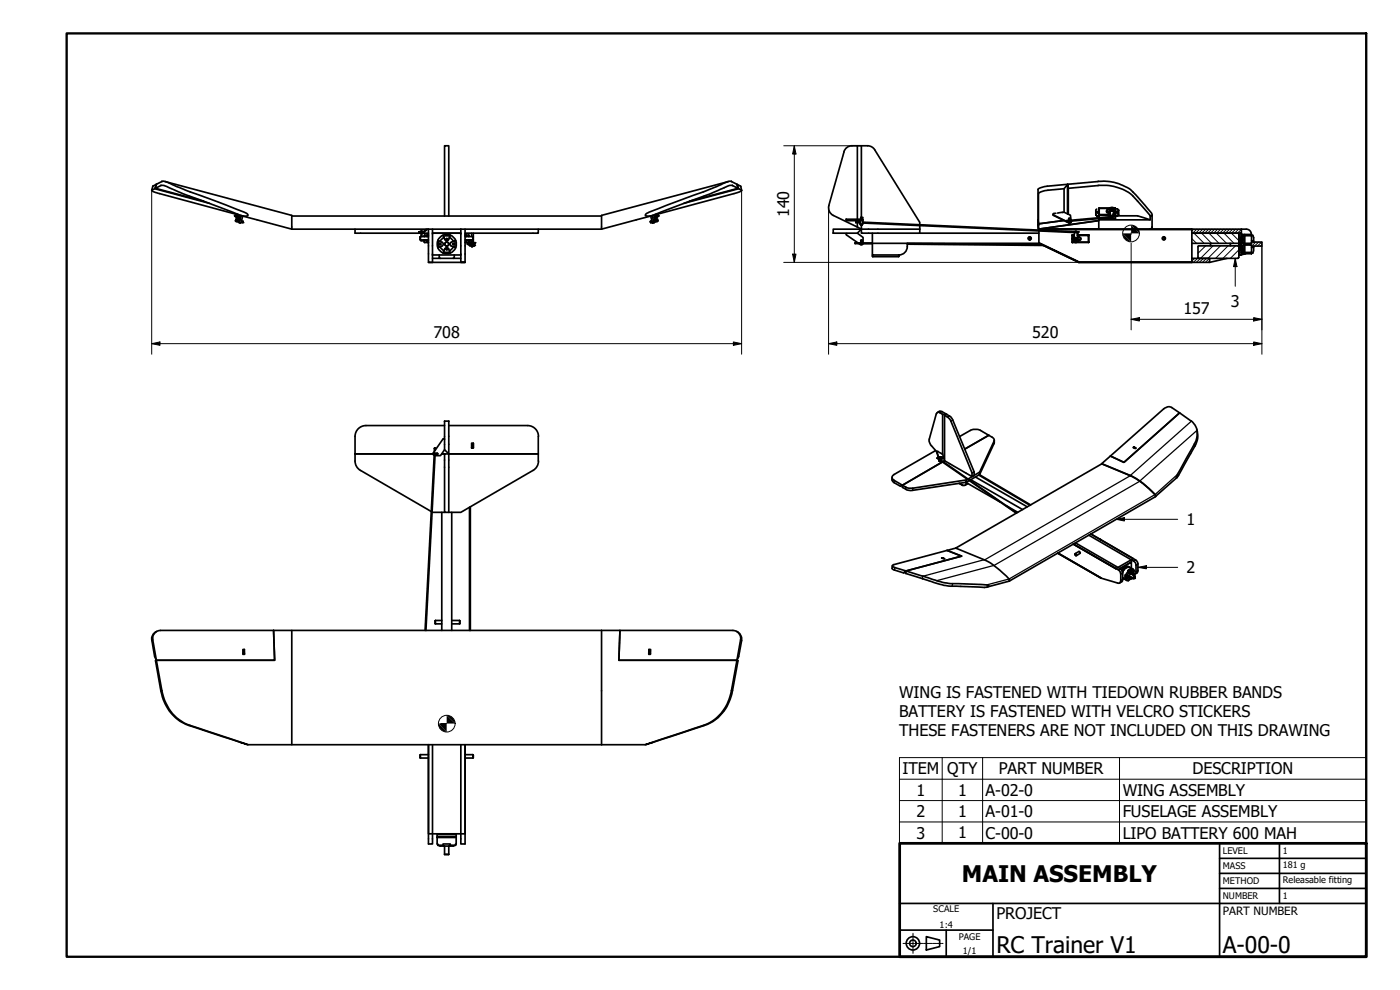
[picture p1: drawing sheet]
<svg xmlns="http://www.w3.org/2000/svg" width="420mm" height="297mm" viewBox="0 0 420 297" stroke-linecap="round" stroke-linejoin="round" font-family="sans-serif">
<!-- layer: Hatch (ISO) -->
<g fill="none" stroke="#000" stroke-width=".3">
<path d="M357.7 71.6l1.4 1.4M358.3 68.8l-.6 .5M358.3 70l3.1 3M358.5 77.5l-.8 .8M359.2 68.8l-1.3 1.2M359.4 77.5l-1.3 1.2M360 68.8l-1.2 1.2M361 68.8l-1.3 1.2M361.2 77.5l-1.3 1.2M361.8 73.8l-2.3 2.2M361.9 68.8l-1.3 1.2 3 3M362.1 77.5l-1.2 1.2"/>
<path d="M362.8 68.8l-1.3 1.2M362.8 70l3 3M363 77.5l-1.2 1.2M363 78.3l-.4 .4M363.7 68.8l-1.3 1.2M364 73.8l-5 4.9M364.6 68.8l-1.3 1.2M365.4 68.8l-1.2 1.2M366.3 73.8l-3.8 3.7M366.3 68.8l-1.2 1.2 3 3M367.3 68.8l-1.3 1.2M367.3 70l3 3"/>
<path d="M368.2 68.8l-1.3 1.2M368.6 73.8l-3.8 3.7M369.1 68.8l-1.3 1.2M370 68.8l-1.3 1.2M370.8 73.8l-3.8 3.7M370.8 68.8l-1.2 1.2 2.8 2.8M371.7 68.8l-1.2 1.2M371.8 76.2l.2 .3M371.8 75.8l.7 .7M371.8 75.4l.8 .7M371.8 74.4l.1 .1M371.8 71.3l.2 .3"/>
<path d="M371.8 70.9l.7 .7M371.8 70.4l.8 .8M371.8 74l.6 .5M371.8 72.6l.1 .2M371.8 75l-2.5 2.5M371.8 77.3l-.3 .2M371.9 74.9l.7 .7M371.9 70l.7 .7M372 73.8l.6 .5M372 71.9l.6 .6M372.1 73l.5 .2M372.3 74.9l.3 .3"/>
<path d="M372.4 71.9l.2 .2M372.4 73.8h.2M372.6 69.8l-.3 .2 .3 .2M372.6 68.8l-1.2 1.2M372.7 74.9l-.1 .2M372.8 70.3l-.2 .4M373.1 71l-.5 .6M373.1 73.7l-.5 .5M373.1 72.8l-.5 .5M373.1 71.9l-.5 .5M373.1 75.5l-.5 .4M373.7 70.3l-.4 .4"/>
<path d="M373.7 75.7l-.4 .4M373.8 73l-.5 .5M374.6 70.3l-.4 .4M374.6 73l-.4 .5M374.6 75.7l-.3 .4M375.5 70.3l-.3 .4M375.5 75.7l-.3 .4M376.2 72.4l-1.1 1.1M376.2 74.2h-.1M376.9 72.6l-1.3 1.3M377.8 72.6l-1.3 1.2M378.7 72.6l-1.3 1.2"/>
<path d="M378.7 73.5l-.4 .3"/>
</g>
<!-- layer: Visible (ISO) -->
<g fill="none" stroke="#000" stroke-width=".51">
<path d="M45.8 55.9h.1M45.8 55.9l-.3 1.2M46.4 56.6l-.8 .5a1.93 1.93 0 0 0 1.8 .9l23.8 6.4M46.7 56.5l1.6-.8a4 4 0 0 1 3 .9l3.7 1.6 17.3 6.5M46.9 55.3l-.2 1.2 14.5 3.9M46.9 55.3l1.7-.8a4.1 4.1 0 0 1 3.2 .9l21.5 8.3 1.1 .8a1.89 1.89 0 0 1-2.1 .2M46.9 55.3l-.5 1.3 16.5 4.4M46.9 55.3l-1.1 .6M49.5 54.5l38.1 10.1v4.2M218.6 54.5l-38.1 10.1v4.2M221.5 56.5l-1.7-.8a2.85 2.85 0 0 0-2.4 .6l-4.2 1.9-17.4 6.5M221.7 56.6l.9 .5a2.8 2.8 0 0 1-2.3 1l-23.4 6.3"/>
<path d="M222.6 57.1l-.3-1.2-1.1-.6 .5 1.3-16.5 4.4M255.7 43.7h4.7M255.7 43.7a2.51 2.51 0 0 0-2.4 1.9l-4.6 16.1M257.3 43.7v22.1M258.5 43.7v21.6M260.4 43.7l1.4 .5 .7 .7 13.5 21.8v.7M319.3 56.6l-5.2 .5a3.5 3.5 0 0 0-2.4 1v10.7M320.6 56.5l8.9-.8a13.6 13.6 0 0 1 12.8 5.7l2.9 3.3M70.4 64.7l.3 .1-.2 .1zM70.4 64.7l.6 .4M70.5 64.8h.1M70.7 64.7l.4 .1"/>
<path d="M70.7 64.8h.1M70.7 66.3h.2M70.7 66.2v.1M70.8 65.8l-.1 .5M70.8 65.8h.3M70.8 65.8h.1M71.1 65.8l-.2 .7 .9 .2M71.1 65.8h.3M71.1 65.7h.1M71.2 64.2l-.3 1.1h.3l.2-1M71.2 65.1l.5 .2M71.3 64.9l.6 .2-.5 1.2 .2-1.1"/>
<path d="M71.4 66.1v.2l.2-.1M71.4 64.4l.9 .3M71.7 65.9l.3 .1M71.8 66.7h.1M72 66h.1M72.3 64.7l15.3 4.1M72.4 64.7l-.6 2.2 .5 .1 .5-2.2M72.4 66.7l.4 .1M72.5 66.3l.4 .1M72.9 66.4l-.1 .4zM87.6 68.8h41M87.6 64.8h92.9"/>
<path d="M106.6 68.8v1.2h19.8M125.8 69.8h.1M125.7 69.6l.2 .2zM125.9 69.8h.5M126.2 71v1M126.2 72h2.4M126.2 71h2.4M126.4 69.5l-.7 .1M126.4 72v.2h.7v-.2M126.4 71v-1.7h.2v1.7M126.6 70h2M127.4 72v.8"/>
<path d="M127.4 70.5l-.1 .5M127.4 70.5v.5M127.4 70.5h1.2M127.4 72.8h1.2M128 68.8l-.9 .7h-.5M128.1 70.7l.2-.2zM128.1 72.1l-.8-.1 .1 .8M128.1 70.7v.3M128.1 72v.6M128.3 72v.8l-.2-.2h.5M128.3 68.8l-1.2 1h-.5M128.6 68.8v9.9h1.2v-9.9"/>
<path d="M128.6 68.8h9.7M128.6 70.7h-.3v.3M129.8 70h8.5M129.8 77.5h8.5M131.4 72.1l1.5 .7 .1 .4-.1 .5-1.5 .6M131.4 74.3l.8 1.1 .8 .5M131.4 72.1l-.2 1.4 .2 .8M131.4 72.1a2.89 2.89 0 0 1 3.8-1.5 2.89 2.89 0 0 1 1.6 3.7 2.89 2.89 0 0 1-3.8 1.6M131.8 72.3l-.2 1.1 .2 .8M131.8 76.5v.8M131.8 77.2l.2 .3M132.1 74l.5 .7 .7 .5"/>
<path d="M133 70.6l.2 .7M133.1 75.6l1.2 .1 .7-.1M133.1 70.9l.8-.2 1.1 .2M133.2 71.3l.3 .6M133.3 71.3l-.7 .4-.5 .7M133.4 64.8v-21.1h1.3v21.1M133.5 74.7l-.5 1.2M133.5 71.9l.6 .3 .5-.3M133.5 74.7l.6-.4 .5 .4M134.6 74.7l.5 1.2M134.9 71.3l-.3 .6M134.9 71.3l.7 .4 .4 .7"/>
<path d="M135.1 70.6l-.2 .7M136 72.4l-.8 .4-.1 .4 .1 .5 .8 .3M136 74l.7 .3M136 74l-.4 .7-.7 .5M136.3 77.2l-.3 .3M136.3 76.5v.8M136.4 72.3l.2 .7-.2 1.2M136.7 72.1l-.7 .3M138.3 76.4l-8.5 .1M138.3 68.8h1.3v9.9M138.3 68.8v9.9h1.3h-11M139.6 70.7h.4l-.2-.2v.5"/>
<path d="M139.6 68.8h40.9M139.6 72h2.3M139.6 71h2.3M139.6 70.5h1.1M139.6 72.8h1.1M139.8 72.8h.1M139.8 72v.6h-.2M140 72.1l.8-.1v.6M140 70.7v.3M140 72v.6M140.3 73.2v.1M140.3 73.3h.2"/>
<path d="M140.3 72.8v.4M140.3 72.8h.1M140.5 73.4h.1M140.5 72.8v.5M140.5 73.4h.4M140.7 70.5l.1 .5M140.7 70.5v.5M140.7 72v.8M140.8 72.6l.7 .1M140.8 72.6l-.1 .2M140.9 73.1l.1-.3 .2 .3M141 73.5h.5"/>
<path d="M141 72v.2h.5M141.2 73.5v-.5l-.3-.1v.8l.6 .1M141.5 72v2h.3v-2M141.5 70v1M141.5 73.4h-.3M141.8 73.8h.4M141.9 71v1M141.9 71l.1 .1M142 71.9v1.6h-.2l.6 .1M142 70l-.1 2M142 73.2h.5M142 72.8h.5"/>
<path d="M142.2 73.6h.1M142.2 73.6l.2 .1zM142.5 72.8v.4zM161.5 68.8v1.2h-21.9M195.2 66.4l.1 .4zM195.6 66.3l-.4 .1M195.7 64.7l.6 2.2-.5 .1-.5-2.2M195.8 64.7l-15.3 4.1M195.8 66.7l-.5 .1M196.5 65.9l-.4 .1M196.7 65.8h.3l.2 .7M196.7 64.4l-.9 .3"/>
<path d="M196.8 66.1l-.1 .2-.2-.1M196.8 64.9l-.5 .1 .4 1.3-.2-1.1M196.9 64.2l.3 1.1h-.2l-.3-1M196.9 65.1l-.4 .2M197 65.7h.1M197.2 66.5l-.9 .2M197.3 65.8h-.2M197.3 65.8h.1M197.4 65.8v.5h-.2M197.4 64.7l.3 .1-.2 .1zM197.4 64.7l-.4 .1M197.4 64.8h.1"/>
<path d="M197.5 66.2v.1M197.7 64.7v.2l-.6 .2M206.9 60.4l14.6-3.9-.3-1.2-1.7-.8a4.1 4.1 0 0 0-3.2 .9l-21.5 8.3-1.1 .8a1.89 1.89 0 0 0 2.1 .2M248.8 61.7a2.51 2.51 0 0 0 1.3 2.9l7.2 3.5M250.1 68.8h8.4l-1.2 1.2h-7.2zM253.9 65.8h5.1v.4h-5.1zM253.9 65.8h.1M254 70.5l3.5 2.4M254.2 70l-.3 .2 .1 .2M256.7 72.8v.3M256.7 73.1h1.5M256.7 72.8l1.5 .1"/>
<path d="M256.9 66.5v.3M256.9 66.8l1.3 .1M257.3 70l1.7 1.2v1.7M257.3 66.2v.3M257.3 66.8v1.3M258.1 66.6v.6h.8M258.1 66.6l-1.2-.1v.3M258.2 66.2l-.1 .4M258.3 67.2v.3h.5M258.3 65.3h.4zM258.3 65.3v.5M258.4 72.9v.2l-.1-.1"/>
<path d="M258.4 72.8l-.1 .1M258.4 73.1h.1M258.5 72.8h-.1M258.5 68.8h17.5v1.2h-17.5zM258.5 67.5v1.3l-1.2-.7M258.6 72.8h.1M258.6 73.1h.1M258.6 73.1h-.2l.2 .1M258.6 72.8h-.2h.2M258.6 72.8l.1 .2M258.7 65.3v.5M258.8 67.2v.3"/>
<path d="M258.8 67.5h-.1M258.9 66.2v.4M258.9 66.7l63.6 2.9-.2 2a.6 .6 0 0 0 .6 .6 .6 .6 0 0 0 .6-.6l-.2-1.8M258.9 66.7v.2M258.9 72.9h2.9M258.9 66.9v.3M258.9 73.1h2.9M258.9 66.9l63.6 2.9M258.9 67.2h.1M259 73.1l-.4 .4-.8-.4M261.8 73v3.5h8M261.8 73h50"/>
<path d="M261.8 70v3M261.8 76.5l.1 .5M261.9 76.5v.5M269.7 76.5v.5M269.8 76.5l-.1 .5h-7.8M272.3 73.3l40.9 .3M276 70h35.8M276 67.7v1.1M311.5 66l.2 1.2 7.6-1M311.8 69.3v3.7l12 5.7M311.8 69v-.2h62.2a1.5 1.5 0 0 1 1.5 1.5M311.9 72.9l11.9 5.7z"/>
<path d="M312.7 73.4l-40.4-.4a2.72 2.72 0 0 1-2.5 3.5M316 64.3l.2 .3 4.6 2.3h.6l.1-.6M316.9 64l-.8 .1v.3l4.7 2.4 .6-.1 .1-.4M317.4 63.9a4.4 4.4 0 0 1 3.8 .7l.2 1.5M319.3 63.7v-7.1l1.1-1.3v8.9v-8.9l.2 1.2v7.7M320 66.2v.2zM320 66.2h.1M320 66.2v.2M320.6 66.2h-.6M320.7 65.7h.4M320.7 66l.2 .3h.3v-.3M320.8 65.8v-.3h.3v.3"/>
<path d="M320.9 65.8v-.3l.1 .3M320.9 65.9v.3zM320.9 65.9h.1M320.9 66.2h.2zM321.1 65.8v.1M321.1 65.8l.1 .2M321.1 66.2h.1M321.4 66.1v.2M321.4 66.1a.4 .4 0 0 0-.6-.3 .4 .4 0 0 0-.1 .6h-.7M321.4 66.3a.38 .38 0 0 1-.4 .4 .38 .38 0 0 1-.4-.3M321.8 70.7l.1-.2zM321.8 72.6l.1 .2z"/>
<path d="M321.8 70.7l.1 2.1M321.8 70.5h.6M321.9 72.2v.4h.5M322.3 70.8a.98 .98 0 0 0 0 1.6 .98 .98 0 0 0 1.5-.4M322.3 70.7a1.11 1.11 0 0 0-.2 1.7 1.11 1.11 0 0 0 1.8-.3M322.4 70.5h-.6v.2M322.4 70.7h-.5v.5M322.9 69.6v.2M322.9 69.5l.7 .1-.1 .2M322.9 69.8h.6M323.2 69.6l-.4-.3-.3 .3M323.3 70.5h3.5"/>
<path d="M323.3 70.5h3.5v2.1M323.4 70.8l.4 .5a.41 .41 0 0 1 .6 .4 .41 .41 0 0 1-.6 .3M323.6 69.6v.2zM323.6 69.8h-.1M323.8 71.3a.35 .35 0 0 1 .5 .3 .35 .35 0 0 1-.5 .4M323.9 71.2l-.5-.5h3.2v1.9h-3.2M326.8 72.6h.1M326.6 70.5l.2 .2zM326.8 72.6l-4.9 .2M329.1 63.6l.4-.1v.4h-.3zM329.1 63.7l.1-.2 .4 .2M329.1 62.7l-.2 .3v1.4"/>
<path d="M329.2 64.8l-.3-.4 .3 .4M329.2 64.8h.7v.5M329.2 64.8h.1M329.2 64.8h.7M329.8 66.2l-18.1 2.6-.2-1.3M329.8 62.5l.1-.1zM329.8 64.4l.1 .2zM329.8 62.5l.1 2.3M329.8 64.8v.5M329.9 65.6h4.7M329.9 62.4h3.2M332.1 63.3l.1 .5 .5 .1"/>
<path d="M332.7 62.8a.5 .5 0 0 0-.6 .5 .5 .5 0 0 0 .6 .4v.2M332.7 63.9l.5 .5M332.8 62.9a.95 .95 0 0 1 1.5-.4 .95 .95 0 0 1-.1 1.6M332.8 62.9a1.04 1.04 0 0 1 1.6-.5 1.04 1.04 0 0 1 .1 1.7l-.4 .1M332.8 62.9a.38 .38 0 0 0-.6 .3 .38 .38 0 0 0 .6 .3M332.9 62.5h-3v1.9h3.3M333.1 63v.4M333.2 64.1l-.4-.6 .4 .7M333.2 64.4h.1M333.2 64.6h-3.3v.2M333.3 64.9l.2 .4h.4l.2-.4M333.3 65l.2 .3h.4l.2-.3"/>
<path d="M333.3 65l-11.9 1.1M333.4 65.3l-12 1M334.1 64.6l.2-1.6a.64 .64 0 0 0-.6-.6 .64 .64 0 0 0-.6 .6l.2 2M334.1 64.9v.1M334.1 64.6h.5v.2M334.2 64.4h-.1M334.3 62.4h.3M334.3 63v.4M334.3 63.1l-.2 1.5M334.4 64.9l.1-.3-.9 .2 .1 .3 .1-.2M334.4 64.6v.3M334.4 64.9h-.6"/>
<path d="M334.5 62.5h.1v.3M334.6 62.4l.2 .1zM334.6 63.9l-.4 .5M334.6 63.9v.5h-.4M334.6 64.8h.7M334.8 62.5l-.2 2.3M334.8 63.5l-.2 .4M334.8 64.8l-.2 .8M334.8 62.7h.5l.3 .2M335 63.7l.2-.2 .3 .2M335.3 64.8h-.7v.8M335.5 64.6l5.9 .2 3.8 1.2"/>
<path d="M335.6 62.9v1.6zM335.6 64.5l-.3 .3M335.7 64.4l-.4 .4M345.2 64.7a.37 .37 0 0 0 .6 .1 .37 .37 0 0 0-.1-.6l-2.1-2.6a21.7 21.7 0 0 0-5.3-5.4 14.1 14.1 0 0 0-8.8-1.7l-15.6 1.4a3.1 3.1 0 0 0-2.4 1v10.6M345.2 64.7v1.3h-15.4M345.8 68.1l-.2 .4-.4 .2M345.8 64.6v3.7l-.6 .5 12.5 .1h-45.9l18-.1v-3.2M357.7 77.5h5.3v1.2h-39.2M357.7 68.8v9.9h-33.9M359.5 77.3v-3.3l.3-.2h11.7l.2 .2 .1 3.3M359.5 77.2l.3 .3M359.8 77.5h11.7"/>
<path d="M363.3 73v.8M368.2 77.5l-5.2 1.2M369.2 73l.1 .8M371.7 77.2l-.2 .3M371.8 74.9h.8v1.6h-.8zM371.8 70h.8v1.6h-.8zM371.8 73.8h.8v.7h-.8zM371.8 71.9h.8v.9h-.8zM371.8 73v.8M372 73h.6v.5h-.5zM372.4 76.5l-.6 .1M372.6 68.8v1.2h-14.9h14.1v3h-14.1"/>
<path d="M372.6 71.9h.5v1.1h.4v.5h-.4v1h-.5zM372.6 74.9h.5v.8h.4v.4h-.7l-.2-.2zM372.6 71.6v.3M372.6 74.5v.4M372.8 70.3h.7v.4h-.4v.9h-.5v-1zM373.1 71.6v.3M373.1 74.5v.4M373.5 75.7h2.1v.4h-2zM373.5 70.7v2.3M373.5 73.5v2.2M373.6 70.3h2v.4h-2.1zM373.9 76.1l-1.3 .3"/>
<path d="M375.6 70.7v1.5M375.6 74.2v1.5M375.6 70.6h.4l.2 1.6M376.2 72.6l2.5 .1v1.1h-2.5M376.2 72.6v-.4h-.6v.8h-2.1v.5h2.1v.7h.6v-.3M376.2 74.2l-.2 1.7h-.4M376.2 72.6h.1M376.3 73.9h-.1M106.6 136.2h23.3M109.8 127.7h23.6M109.8 127.7a3.3 3.3 0 0 0-3.2 3.3v7.9l.4 1.1 .7 .8 21.7 12.7M130.1 135.9l-.1 .5 .5 .2"/>
<path d="M130.3 136.7l-2.7 52.5M130.4 134.5h.2M130.4 134.5v.9M130.5 134.5h.1M130.4 134.5h.1M130.6 136.7l-2.8 52.5M130.6 134.5v.6M131.1 136.2h.2M132.6 136.2h.8M133 131.7l-3 4.2M133 131.7l.3-.1 .1 .2M133.4 134.9l-1.2 1.8h-1.8"/>
<path d="M133.4 126.4h1.3v9.8l-1.3-1.3zM133.4 136.2h1.3v17.5h-1.3zM134.7 127.7h23.6a3.3 3.3 0 0 1 3.3 3.3M134.7 136.2h26.8M141.5 134.2h.5v.2M141.5 133h.5v1.4h-.5zM142 133v1.2M161.5 130.9v7.5M161.6 138.3l-.4 1.7-1.2 1.1-21.7 12.6h-3.6M280.8 135.2l-12.4 7.2a.94 .94 0 0 0-.7 .8 .94 .94 0 0 0 .7 .9l3.7 2.2 1.8 .2 16.4-2.7M281.1 135.5l.7 2.3h.5M281.3 123.8l1-.4 1.8 .9"/>
<path d="M281.4 137.4l.4 .5M281.4 137.4l-.2 .1M281.4 137.4l.3 .2M281.7 135.6l-.5-.2 .5 2.1 .4 .2 1-.6-.2-.8-1-.6M281.8 137.8l.1 .6 .4-.2M281.9 138.4h.4M281.9 137.4h.3M281.9 137.1v.4M282 137.1h.1M282 137.1h.2zM282.1 138.1h.1M282.2 138.2l22.8 15.8"/>
<path d="M282.2 137.1v.4M282.3 138h.1M282.3 138l22.8 15.9M282.3 137.3h.2M282.3 137.8l-.1 .4M282.9 124.3l-1.2-.6-.7 .5-2.2 7.8 .5 1.5 1.8 2.1M282.9 124.3h1.2M282.9 124.3v12M282.9 137.5l.6 .2M283.1 137.1v.2l-.8 .5M283.5 124.6l1 .7 .9 1.1 6.3 15.5v1.1l-8.2-4.8M283.5 138.2l-.5 .3"/>
<path d="M284.1 124.3l-.6 .3v13.6M284.1 124.3l1.3 .8 .5 .9 6.5 15.6v1.1l-.7 .3M296.7 130.6l-2.4-1.5a3.8 3.8 0 0 0-3.1 0l-3.2 1.9M296.7 130.6l1.3 .8 .4 .8-4.4 9.5-3.5 2M296.7 130.6l-7.1 4.1M298.4 132.1l-.1 1-4.3 9.3M330.6 139.2l8.6 3.5M330.6 139.2l-43.8 25.3M333.2 136.8l16-14.1a2.08 2.08 0 0 1 2.5-.4l2.3 1.6-16.7 14.8zM340.3 134.1l-.3 .2 .7 .3 .2-.2-.6-.3 .1 .2M340.3 134.2l.6 .3M359.2 128.8a6.5 6.5 0 0 1-1.3 6.2l-4.3 7.9-.6 .5 .3-1 5.2-9.2a5.2 5.2 0 0 0-1-6.8l-3.5-2.5-16.7 14.8-4.1-1.9-2.6 2.3"/>
<path d="M129.7 153.6l3.7 .1M132.6 153.7v35.5M135.6 153.7v35.5M140.9 152.2v37M141.2 152.1v37.1M267.7 143.2v.9l.3 .4 2.3 1.4 12.5-7.3-12 7v.6l1.3 .8 1.5 .2 16.4-2.5v-.7M287.8 145l1.1 .6M287.9 145l.9 .5M288.8 145.5l.2 .1M289.8 144.7l10.4 6M289.9 144.8a.73 .73 0 0 1-.3 .8 .73 .73 0 0 1-.8-.1M290.4 145l-.8 .6"/>
<path d="M290.9 144.2l-.9 .5M291.3 143.9l15.6 9M292.4 141.6l-.7 .3M292.7 143.1l15.6 9M293.8 142.5l15.3 9.1M293.9 142.4l15.4 9.1M294 142.4l-3 1.7M294 141.7v.7M301.9 151.7l3.5 2M339.2 142.7a21.9 21.9 0 0 1 7.6 6.1l-43.9 25.6M339.2 142.7a22.3 22.3 0 0 1 7.6 6.1M353.2 143.3l-6.4 5.7"/>
<path d="M267.8 169.8l-.1 .7 .5 .5 2.9 .9M282.8 167.4h-.2l.9 .2-.7-.1M286.8 164.5l-18.8 5-.2 .3 .7 .5 8.5 2.6a35.9 35.9 0 0 0 8.9 2.2l8.5 .3 2.3 .3a.91 .91 0 0 1-1.2 .6l-5.3-.3a28.9 28.9 0 0 1-12.3-2l-6.1-1.9 .1-.8 16.7-4.4-4.4-1.8 4.4 1.8-16.7 4.4-.8 .6 .7-.2M286.8 164.5l8.5 3.4a25.1 25.1 0 0 1 7.7 6.1l-.1 .4M302.9 174.4l-6.7 1.7M303 174.1l-.2 .3M317.5 165.9l13 7.6-13.1-7.5 13.1 7.5 4.9 1.4h.6l.4-.7v-1.9l-.3-.9-.4-.4-13.6-7.8 12.8 7.4 5.2-3-12.8-7.4 13.7 7.9 .5 .9v2.4l-.3 .5-.6 .4M322.1 163.2l12.8 7.4M322.6 166.4l.2-.3 .3 .4-.1 .2h-.2M322.7 162.9l13.8 8 .4 .8v2.3l-.2 .5-.7 .4M322.7 166.1l1.1-.6 .4 .4-1.2 .8M326.8 160.6l13.6 7.9 .5 .9v2.4l-.5 .5"/>
<path d="M330.1 161.8l.4 .2-.2-.2M337.1 173.5l1.1 .7M337.1 173.5l-.2 .2 .3-.1M337.6 170l-1 1.1M337.7 173.7l.2 .1M337.8 172.6l.1 .9M337.9 172.6l-.2-.1v1.2M337.9 172.6l.9 .1-.1 .5-.4 .3M337.9 173.8l.6 .4 .4-.4M338.3 172.6l-.5 .5M338.3 173.5l.6 .3M338.3 173.5l-.4 .3"/>
<path d="M338.5 172.8l-.7 .5M338.5 172.6l-.2 .5-.6 .6M338.6 171.3l-.7 1.3M338.6 171.3l.3 .4M338.8 171.1l-.2 .1M338.9 170.2a1.46 1.46 0 0 0-2.2 .9M338.9 171.7l-.6 .9M339 171.1l-.2 .6M339 170.2a1.93 1.93 0 0 0-2.1 1.4l.5-.8 .6-.5M339 170.2a1.81 1.81 0 0 0-2.1 1.3M339 170.2l1.1 .6M339.1 173l1.1 .6"/>
<path d="M339.2 170.9l-.1 .9M339.3 173.1l.1 .3M339.3 173.1l-.2 .1-.2 .6M339.4 170.9l-.4 1M339.4 170.9l-.8 .4M339.4 173.4l-.5 .4M339.4 173.4l.1 .1M339.5 170.6l-.7 .3-.3 .3 .1 .1M339.5 173.5l-.8 .5M339.5 170.6l-.1 .3M339.5 170.6l.2 .1M339.5 173.5l.2 .2"/>
<path d="M339.5 172.2l1.1 .6M339.5 168v.6l-3.4 2 3.4-2v1.9M339.5 173.2l.2 .2M339.7 171.2l-.4 .8h-.3l-.1-.3M339.7 170.7l.6 .3-.1 .6M339.7 171.2l.5 .4M339.7 170.7v.5M339.7 173.4v.3M339.7 173.3v.1M339.9 173.4l-.2 .3M340 172.3h.2M340.1 171.6l-.1 .7"/>
<path d="M340.2 171.6l-.5 .7h.3M340.2 172.5v.1M340.2 172.3l.2 .1M340.3 173l.1-.1a.29 .29 0 0 1 .2 .4 .29 .29 0 0 1-.4 .1zM340.3 171.4l-.1 .9M340.4 172.4l-.4 .1M340.4 172.4l-.1 .2M340.7 173.1v-.1a.37 .37 0 0 0-.5 .1 .37 .37 0 0 0 .1 .5l.1-.1M46.5 189.9l.7-.6 .9-.1h34l.3 8.9-35.7 .1 1.6 9a13.3 13.3 0 0 0 10.6 11.2l15.5 5-14.6-4.8a14.6 14.6 0 0 1-8-4.5 15.2 15.2 0 0 1-3.2-6.9l-2.8-15.2 .2-1.4zM72.9 196.1h.4M73.3 194.9h-.4v1.4h.5l-.1-1.4M82.1 189.2h5.5v34.2h-13.2"/>
<path d="M82.1 189.2l.3 8.9h-35.5l-.5-1.1-.8-4.8a2.5 2.5 0 0 1 1.4-2.7M87.6 189.2h92.9M130.7 186.2v1M130.7 186.2h1.9M130.7 187.2h1.9M135.6 186.2h2.3M135.6 187.2h2.3M137.9 186.2v1M180.5 189.2h5.6l-.4 8.9 35.8 .1-1.7 9a13.3 13.3 0 0 1-10.5 11.2l-15.6 5 17.4-5.7a13.2 13.2 0 0 0 8.4-10.5l2.7-15.2a2.45 2.45 0 0 0-2.2-2.8h-33.9l-.4 8.9h35.5l.5-1.1 .9-4.8a2.65 2.65 0 0 0-1.5-2.7M180.5 189.2v34.2M194.8 194.9h.5l-.1 1.4h-.5l.1-1.4M194.8 196.1h.4"/>
<path d="M87.6 223.4h106.1M126.2 226.4v1M126.2 227.4h2.4M126.2 226.4h2.4M129.8 223.4v29.8h-1.2v-29.8v26.8h11v-26.8v29.8h-1.3v-29.8M139.6 227.4h2.3M139.6 226.4h2.3M141.9 226.4v1M131.2 251.1l5.7 .1zM131.2 251.3v1.9h.2v.4h1.6M131.2 250.4v.7M131.2 251.3h5.7"/>
<path d="M131.3 251.2l-.1 .1M131.4 253.6l.7 .3h1.1M131.4 250.2l-.2 .2h5.7l-.2-.2M133 253.6v-.4h2.1v.4M133 253.6l.2 .3M133.2 253.9h1.7M133.4 253.9h.1M133.4 256.3h1.3M133.4 256.3l.1 .1M133.4 253.9v2.4M134.7 256.3l-.1 .1M134.7 253.9v2.4"/>
<path d="M135.1 253.6h1.6M135.1 253.6l-.2 .3M136.7 253.6l-.7 .3h-1.1M136.9 250.4v2.8h-.2v.4"/>
<circle cx="132" cy="73.2" r=".16"/>
<circle cx="132" cy="73.2" r=".22"/>
<circle cx="134.1" cy="73.2" r=".6"/>
<circle cx="134.1" cy="74.8" r=".16"/>
<circle cx="134.1" cy="71.8" r=".16"/>
<circle cx="134.1" cy="74.8" r=".22"/>
<circle cx="134.1" cy="71.8" r=".22"/>
<circle cx="136" cy="73.2" r=".22"/>
<circle cx="136" cy="73.2" r=".16"/>
<circle cx="258.5" cy="72.2" r=".22"/>
<circle cx="258.5" cy="73" r=".22"/>
<circle cx="258.5" cy="73" r=".29"/>
<circle cx="258.5" cy="73" r=".35"/>
<circle cx="309" cy="71.5" r=".48"/>
<circle cx="309" cy="71.5" r=".35"/>
<circle cx="321" cy="66" r=".26"/>
<circle cx="322.9" cy="71.6" r=".35"/>
<circle cx="333.7" cy="63" r=".36"/>
<circle cx="333.7" cy="63" r=".38"/>
<circle cx="335.2" cy="63.7" r=".25"/>
<circle cx="349.3" cy="71.5" r=".35"/>
<circle cx="349.3" cy="71.5" r=".48"/>
<circle cx="130.5" cy="136.2" r=".22"/>
<circle cx="130.5" cy="136.2" r=".16"/>
<circle cx="131.2" cy="136.2" r=".16"/>
<circle cx="131.2" cy="136.2" r=".22"/>
<circle cx="322.8" cy="166.4" r=".22"/>
</g>
<g fill="#000">
<circle cx="72.8" cy="66.8" r=".25"/>
<circle cx="125.7" cy="69.6" r=".25"/>
<circle cx="125.9" cy="69.8" r=".25"/>
<circle cx="127.3" cy="72" r=".25"/>
<circle cx="140.8" cy="72" r=".25"/>
<circle cx="142.2" cy="73.6" r=".25"/>
<circle cx="142.4" cy="73.6" r=".25"/>
<circle cx="142.5" cy="72.8" r=".25"/>
<circle cx="195.3" cy="66.8" r=".25"/>
<circle cx="258.7" cy="65.3" r=".25"/>
<circle cx="311.5" cy="67.5" r=".25"/>
<circle cx="321.1" cy="65.9" r=".25"/>
<circle cx="321.4" cy="66.3" r=".25"/>
<circle cx="323.6" cy="69.6" r=".25"/>
<circle cx="333.8" cy="64.9" r=".25"/>
<circle cx="281.9" cy="138.4" r=".25"/>
<circle cx="282" cy="137.1" r=".25"/>
<circle cx="282.1" cy="138.1" r=".25"/>
<circle cx="282.1" cy="137.1" r=".25"/>
<circle cx="282.3" cy="138.4" r=".25"/>
<circle cx="338" cy="170.3" r=".25"/>
<circle cx="340.4" cy="173.5" r=".25"/>
</g>
<!-- layer: Visible Narrow (ISO) -->
<g fill="none" stroke="#000" stroke-width=".38">
<path d="M281.2 135.5v.3M281.7 137.5v.2M281.8 138.2h.5M281.9 138.4h.4M282.3 137.6v.2M282.7 123.5l-.6 .4M284.9 124.8l-.5 .3M285.9 126l-.5 .4M298.3 132.4v.7M357.6 126.4l-18.4 16.3-43.7 25.3M358.5 133.2l.1 .6M359.2 129.1l-17.1 15.3-43.8 25.3"/>
<path d="M268.4 144.1v.7M271.8 146.2v.6M273.9 146.5v.6M289.9 144.8h.1M353.3 142.4l-6.7 6-43.8 25.3-6.7 1.8M268.5 170.3v.8M276.9 172.9l-.1 .7M285.9 175.1l-.1 .8M295.3 167.9l-18.3 5M298.3 169.7l-17.2 4.5M336.2 170.7l-.5 .3M336.9 173.8l-.5 .4"/>
<path d="M336.9 171.9l-.5 .4M338.3 173.1l.3 .2M339.2 171.5l.3 .1M339.5 172.2a.51 .51 0 0 0-.4 .8M339.5 172.3a.4 .4 0 0 0-.5 .1 .4 .4 0 0 0 .2 .6M340.8 168l-.6 .4M341.5 169.2l-.6 .4M341.5 171.2l-.6 .3"/>
</g>
<circle cx="282.1" cy="138.1" r=".19" fill="#000"/>
<!-- layer: Symbol (ISO) -->
<g fill="none" stroke="#000" stroke-width=".3">
<path d="M370.7 77.5l.5 2.5h-1zM370.7 77.5v8.4M335 155.8l2.4-.5v1zM335 155.8h18.4M341.5 170.2l2.5-.5v1zM341.5 170.2h11.9M269.9 227.3h140.1v25.7h-140.1zM269.9 233.8h140.1M282.8 227.3v25.7M294.9 227.3v25.7M336 227.3v25.7M269.9 240.2h140.1"/>
<path d="M269.9 246.6h140.1"/>
</g>
<!-- layer: Title (ISO) -->
<g fill="none" stroke="#000" stroke-width=".51">
<path d="M366 257.5h44M366 253v34.1M384 253v18.1M270 279.1h28M270 271.1h140M284 279.1v8M298 271.1v16M366 266.6h44M366 262.1h44M278 281l4 1.1v1.9l-4 1z"/>
<circle cx="274" cy="283" r="2"/>
<circle cx="274" cy="283" r=".98"/>
</g>
<g fill="none" stroke="#000" stroke-width=".3">
<path d="M271 283.1h.8M271.9 283.1h1.2M273.2 283.1h1.2M274 280v.7M274 280.8v.8M274 281.7v.2M274 282.1v.7M274 282.9v.2M274 283.3v.7M274 284.1v.2M274 284.5v.7M274 285.4v.7"/>
<path d="M274.6 283.1h1.2M275.9 283.1h1.2M277.2 283.1h1.2M278.6 283.1h1.2M279.9 283.1h1.2M281.2 283.1h1.2M282.6 283.1h.4"/>
</g>
<path d="M270 253h140v34.1h-140z" fill="none" stroke="#000" stroke-width=".83"/>
<!-- layer: Border (ISO) -->
<path d="M20 10h390v277.1h-390z" fill="none" stroke="#000" stroke-width=".7"/>
<!-- layer: Sketch Geometry (ISO) -->
<path d="M339.5 69.8v.5M132.3 217.1h1.7" fill="none" stroke="#000" stroke-width=".3"/>
<!-- layer: Dimension (ISO) -->
<g fill="none" stroke="#000" stroke-width=".3">
<path d="M45.5 57.1v49.2M222.6 57.1v49.2M235.2 43.7h23.3M238.4 43.7l.5 2.5h-1zM238.4 43.7v35M235.2 78.7h88.6M237.9 76.2h1l-.5 2.5zM248.7 62.3v44M339.5 73v26M378.7 73.8v32.5M339.5 95.8l2.4-.5v1zM339.5 95.8h39.2"/>
<path d="M376.2 95.3l2.5 .5-2.5 .5zM45.5 103.1l2.5-.5v1zM45.5 103.1h177.1M220.1 102.6l2.5 .5-2.5 .5zM248.7 103.1l2.4-.5v1zM248.7 103.1h130M376.2 102.6l2.5 .5-2.5 .5z"/>
<circle cx="339.4" cy="70.1" r="2.51"/>
<circle cx="134.1" cy="217.1" r="2.51"/>
</g>
<g fill="#000">
<path d="M238.4 43.7l.5 2.5h-1z" fill-rule="evenodd"/>
<path d="M237.9 76.2h1l-.5 2.5z" fill-rule="evenodd"/>
<path d="M336.9 70l2.6 2.6a2.6 2.6 0 0 1-2.6-2.6z" fill-rule="evenodd"/>
<path d="M336.9 70h5l-2.4-2.5v5.1z" fill-rule="evenodd"/>
<path d="M339.5 67.5a2.39 2.39 0 0 1 2.4 2.5z" fill-rule="evenodd"/>
<path d="M339.5 95.8l2.4-.5v1z" fill-rule="evenodd"/>
<path d="M376.2 95.3l2.5 .5-2.5 .5z" fill-rule="evenodd"/>
<path d="M45.5 103.1l2.5-.5v1z" fill-rule="evenodd"/>
<path d="M220.1 102.6l2.5 .5-2.5 .5z" fill-rule="evenodd"/>
<path d="M248.7 103.1l2.4-.5v1z" fill-rule="evenodd"/>
<path d="M376.2 102.6l2.5 .5-2.5 .5z" fill-rule="evenodd"/>
<path d="M131.6 217.1l2.4 2.5a2.49 2.49 0 0 1-2.4-2.5z" fill-rule="evenodd"/>
<path d="M131.6 217.1h5l-2.6-2.5v5z" fill-rule="evenodd"/>
<path d="M134 214.6a2.61 2.61 0 0 1 2.6 2.5z" fill-rule="evenodd"/>
</g>
<!-- layer: Symbol (ISO) -->
<g fill="#000">
<path d="M370.7 77.5l.5 2.5h-1z" fill-rule="evenodd"/>
<path d="M335 155.8l2.4-.5v1z" fill-rule="evenodd"/>
<path d="M341.5 170.2l2.5-.5v1z" fill-rule="evenodd"/>
</g>
<g font-size="6.9">
<text x="288.7" y="264.5">MAIN ASSEMBLY</text>
<text x="299" y="285.9">RC Trainer V1</text>
<text x="367" y="285.9">A-00-0</text>
</g>
<g font-size="4.8">
<text x="236.8" y="65.2" transform="rotate(-90 236.8 65.2)">140</text>
<text x="355.2" y="94.2">157</text>
<text x="369.4" y="92.1">3</text>
<text x="130.1" y="101.5">708</text>
<text x="309.8" y="101.5">520</text>
<text x="356" y="157.6">1</text>
<text x="356" y="172">2</text>
<text x="269.9" y="209.3">WING IS FASTENED WITH TIEDOWN RUBBER BANDS</text>
<text x="269.9" y="215.1">BATTERY IS FASTENED WITH VELCRO STICKERS</text>
<text x="269.9" y="220.8">THESE FASTENERS ARE NOT INCLUDED ON THIS DRAWING</text>
<text x="270.8" y="232.3">ITEM</text>
<text x="284.3" y="232.3">QTY</text>
<text x="299.7" y="232.3">PART NUMBER</text>
<text x="357.9" y="232.3">DESCRIPTION</text>
<text x="275" y="238.7">1</text>
<text x="287.5" y="238.7">1</text>
<text x="295.8" y="238.7">A-02-0</text>
<text x="336.9" y="238.7">WING ASSEMBLY</text>
<text x="275" y="245.2">2</text>
<text x="287.5" y="245.2">1</text>
<text x="295.8" y="245.2">A-01-0</text>
<text x="336.9" y="245.2">FUSELAGE ASSEMBLY</text>
<text x="275" y="251.6">3</text>
<text x="287.5" y="251.6">1</text>
<text x="295.8" y="251.6">C-00-0</text>
<text x="336.9" y="251.6">LIPO BATTERY 600 MAH</text>
<text x="299" y="275.6">PROJECT</text>
</g>
<text font-size="3.4" x="367" y="274.6">PART NUMBER</text>
<g font-size="2.7">
<text x="367" y="256.3">LEVEL</text>
<text x="385" y="256.3">1</text>
<text x="367" y="260.8">MASS</text>
<text x="385" y="260.5">181 g</text>
<text x="367" y="265.3">METHOD</text>
<text x="367" y="269.8">NUMBER</text>
<text x="385" y="265">Releasable fitting</text>
<text x="385" y="269.8">1</text>
<text x="280.1" y="273.5">SCALE</text>
<text x="282" y="278.6">1:4</text>
<text x="287.7" y="282.1">PAGE</text>
<text x="289" y="286.1">1/1</text>
</g>
</svg>
